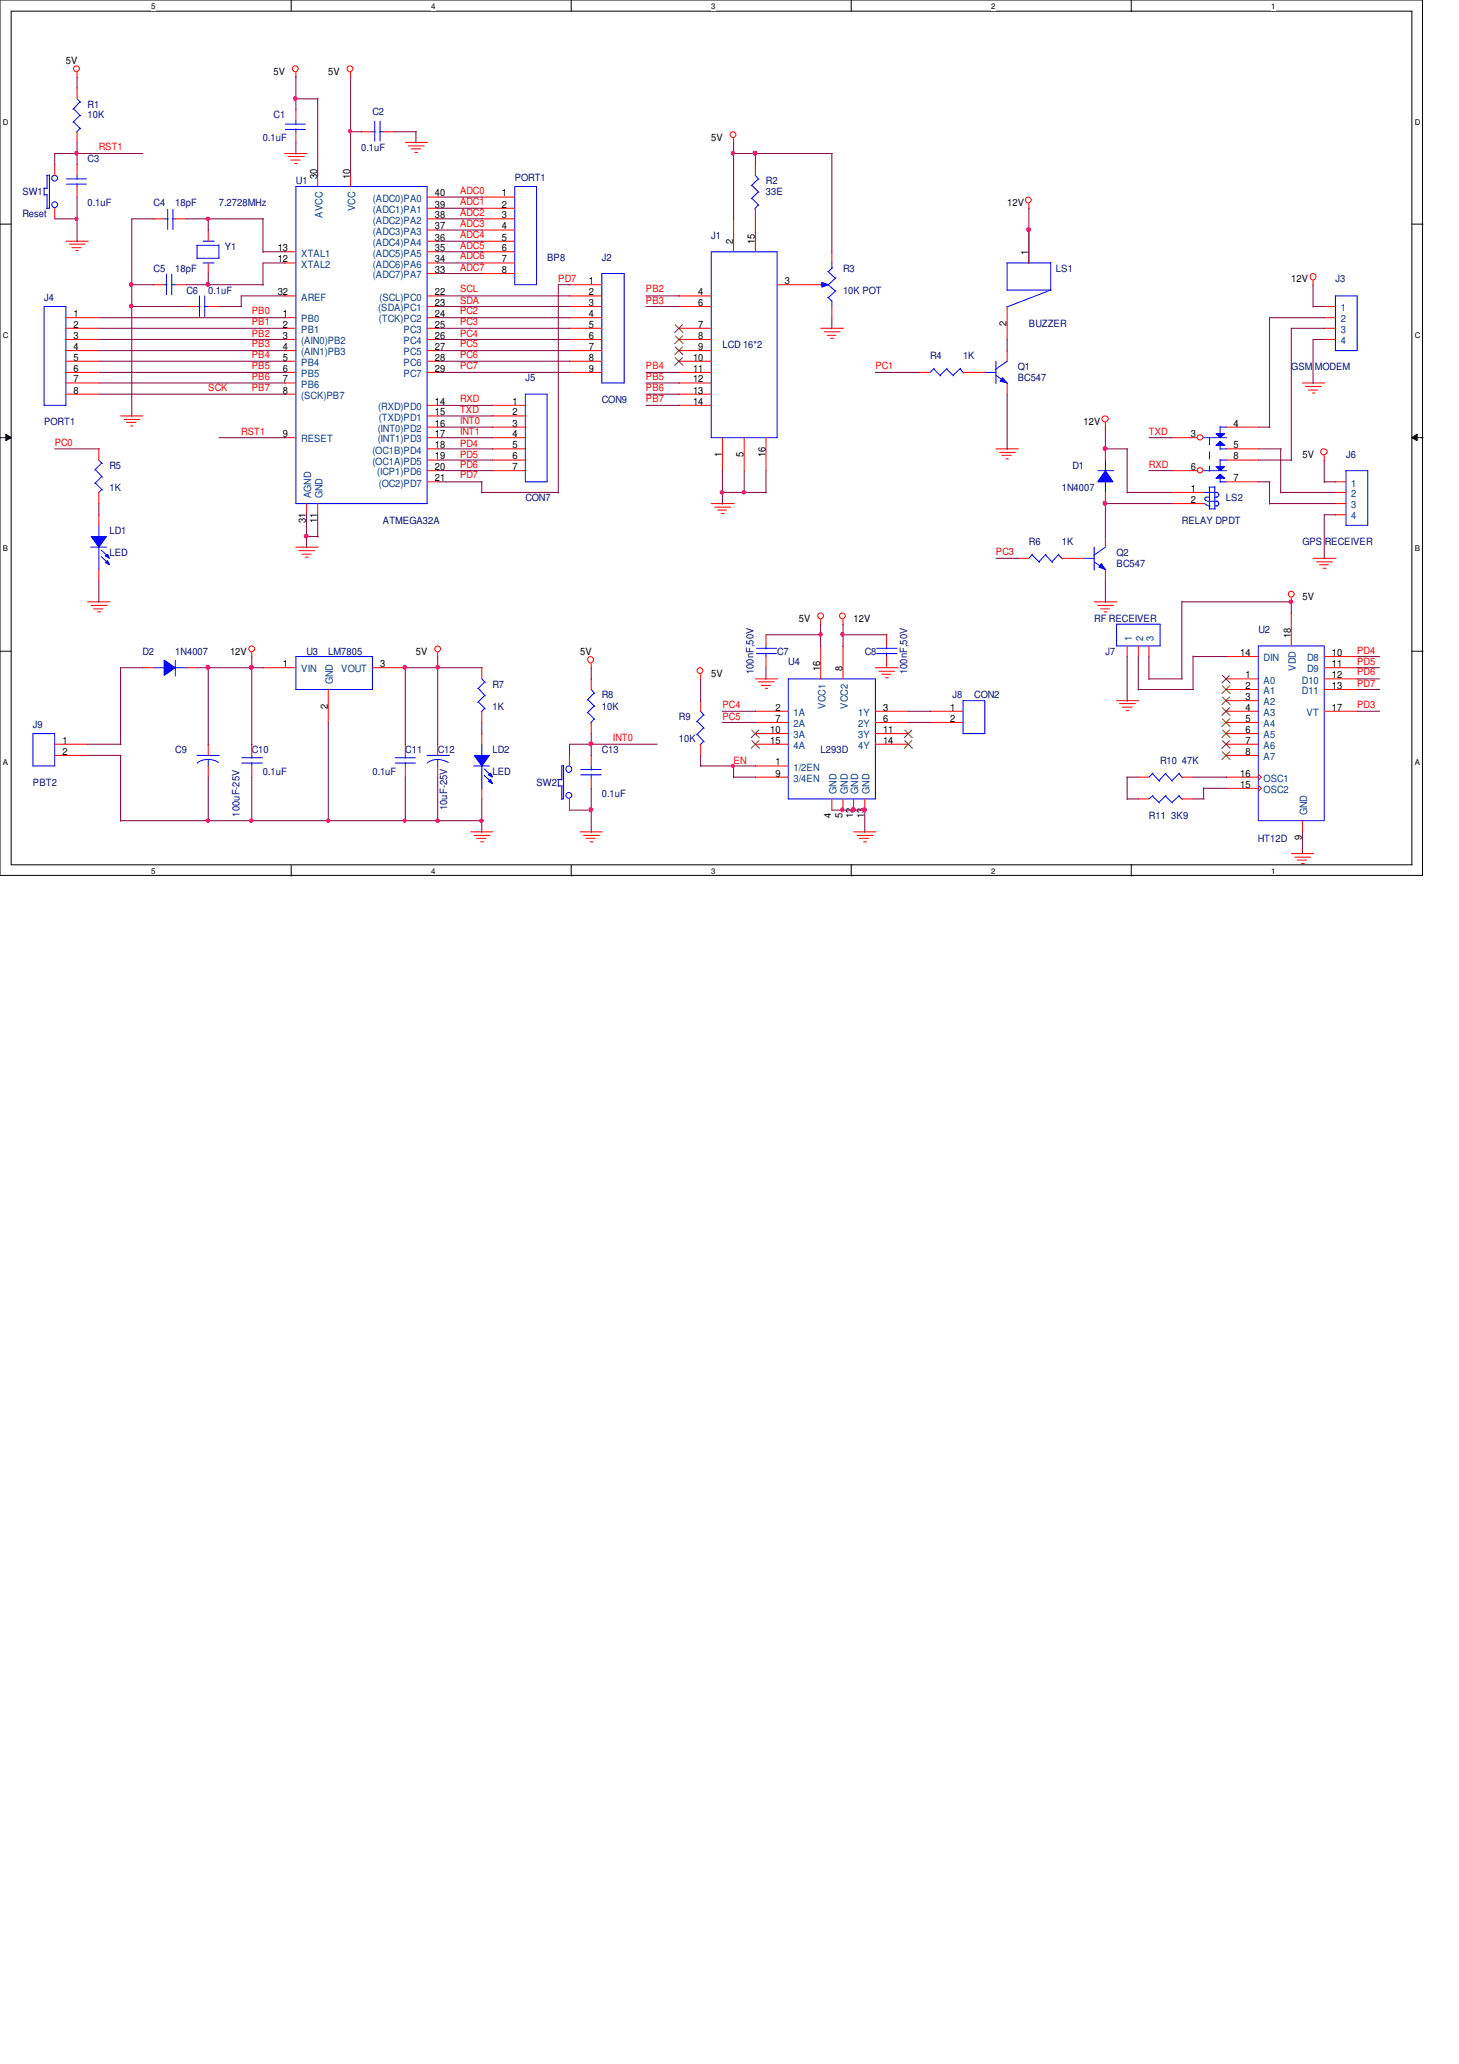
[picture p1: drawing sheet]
<svg xmlns="http://www.w3.org/2000/svg" width="210mm" height="297mm" viewBox="0 0 210 297" stroke-linecap="round" stroke-linejoin="round" font-family="sans-serif">
<path d="M0 0h204.7v126h-204.7zM1.6 1.6h201.6v122.9h-201.6z" fill="none" stroke="#000" stroke-width=".14"/>
<g fill="#fff">
<path d="M21.8 .3h.6v1.2h-.6z"/>
<path d="M21.8 124.7h.6v1.3h-.6z"/>
</g>
<path d="M41.9 0v1.6M41.9 124.5v1.6" fill="none" stroke="#000" stroke-width=".14"/>
<g fill="#fff">
<path d="M62.1 .3h.6v1.2h-.6z"/>
<path d="M62.1 124.7h.6v1.3h-.6z"/>
</g>
<path d="M82.2 0v1.6M82.2 124.5v1.6" fill="none" stroke="#000" stroke-width=".14"/>
<g fill="#fff">
<path d="M102.4 .3h.6v1.2h-.6z"/>
<path d="M102.4 124.7h.6v1.3h-.6z"/>
</g>
<path d="M122.5 0v1.6M122.5 124.5v1.6" fill="none" stroke="#000" stroke-width=".14"/>
<g fill="#fff">
<path d="M142.7 .3h.6v1.2h-.6z"/>
<path d="M142.7 124.7h.6v1.3h-.6z"/>
</g>
<path d="M162.8 0v1.6M162.8 124.5v1.6" fill="none" stroke="#000" stroke-width=".14"/>
<g fill="#fff">
<path d="M183 .3h.6v1.2h-.6z"/>
<path d="M183 124.7h.6v1.3h-.6z"/>
<path d="M.4 16.9h.8v1.3h-.8z"/>
<path d="M203.6 16.9h.8v1.3h-.8z"/>
<path d="M.4 47.6h.8v1.3h-.8z"/>
<path d="M203.6 47.6h.8v1.3h-.8z"/>
</g>
<path d="M0 32.3h1.6M203.2 32.3h1.6" fill="none" stroke="#000" stroke-width=".14"/>
<g fill="#fff">
<path d="M.4 78.3h.7v1.3h-.7z"/>
<path d="M203.6 78.3h.7v1.3h-.7z"/>
</g>
<path d="M0 63h1.6M.8 62.5l.8 .5-.8 .4zM203.2 63l.8-.5v.9zM203.2 63h1.6" fill="none" stroke="#000" stroke-width=".14"/>
<path d="M.8 62.5l.8 .5-.8 .4zM203.2 63l.8-.5v.9z" fill="#000"/>
<g fill="#fff">
<path d="M.4 109.1h.6v1.2h-.6z"/>
<path d="M203.6 109.1h.6v1.2h-.6z"/>
</g>
<path d="M0 93.7h1.6M203.2 93.7h1.6" fill="none" stroke="#000" stroke-width=".14"/>
<g fill="none" stroke="#f00" stroke-width=".14">
<path d="M11.1 10.4v.8M42.6 10.4v.8M50.5 10.4v.8M105.6 19.9v.7M9.5 34.7h3.2M10 35.1h2.3M10.3 35.6h1.4M10.9 36.1h.4M41 22.1h3.2M41 36.2h1.6M41 37.8h1.6M41.5 22.5h2.3"/>
<path d="M41.8 23h1.4M42.4 23.5h.4M45.7 25.2v1.6M50.5 25.2v1.6M58.3 20.5h3.3M58.8 21h2.2M59.2 21.4h1.3M59.7 21.9h.4M61.5 34.7h1.5M61.5 36.2h1.5M61.5 37.8h1.5M61.5 28.4h1.5"/>
<path d="M61.5 30h1.5M61.5 31.5h1.5M61.5 33.1h1.5M61.5 39.4h1.5M148.1 29.3v.8M9.5 47.2h4.7M9.5 55.1h4.7M9.5 45.7h4.7M9.5 48.9h4.7M9.5 50.5h4.7M9.5 52h4.7M9.5 53.6h4.7"/>
<path d="M9.5 56.7h4.7M17.4 59.9h3.2M41 47.2h1.6M41 55.1h1.6M41 42.6h1.6M41 45.7h1.6M41 48.9h1.6M41 50.5h1.6M41 52h1.6M41 53.6h1.6M41 56.7h1.6M61.5 59.9h1.5"/>
<path d="M61.5 47.2h1.5M61.5 42.6h1.5M61.5 58.3h1.5M61.5 44.1h1.5M61.5 45.7h1.5M61.5 48.9h1.5M61.5 50.5h1.5M61.5 52h1.5M61.5 53.6h1.5M118.1 47.2h3.3M118.6 47.8h2.3M119 48.3h1.3"/>
<path d="M119.5 48.7h.5M132.3 53.6h1.6M138.6 53.6h1.6M187.5 55.1h3.2M187.9 55.6h2.3M188.3 56.1h1.4M188.9 56.6h.3M189 40.4v.7M14.2 64.6v1.6M14.2 70.9v1.6M17.9 60.4h2.3M18.2 60.8h1.4"/>
<path d="M18.8 61.3h.3M41 63h1.6M42.6 78.7h3.2M43 79.2h2.3M43.4 79.8h1.4M44.1 72.5v1.6M45.7 72.5v1.6M61.5 64.6h1.5M61.5 63h1.5M61.5 61.5h1.5M61.5 66.2h1.5M61.5 67.7h1.5"/>
<path d="M61.5 69.3h1.5M102.4 72.5h3.3M102.9 73h2.3M103.3 73.4h1.3M103.8 73.9h.4M143.3 64.6h3.3M143.8 65.1h2.3M144.2 65.5h1.3M144.8 66h.3M159.1 60.8v.8M190.6 65.5v.8M12.6 86.6h3.2"/>
<path d="M13.1 87.1h2.3M13.5 87.6h1.3M14.1 88.1h.4M36.2 93.9v.7M43.9 80.2h.5M63 93.9v.7M85.1 95.5v.7M100.8 97v.8M108.7 97.7h3.2M109.1 98.1h2.3M109.6 98.6h1.3M110.2 99.1h.3"/>
<path d="M118.1 89.2v.7M118.1 93v4.7M121.3 89.2v.7M121.3 93v4.7M126 96.1h3.3M126.5 96.6h2.3M126.9 97h1.3M127.4 97.5h.4M157.5 86.6h3.3M158 87.1h2.3M158.4 87.6h1.3M158.9 88.1h.4"/>
<path d="M185.8 86v.7M189 80.3h3.3M189.5 80.9h2.3M189.9 81.3h1.3M190.4 81.8h.4M30 107.1v1.6M30 110.2v1.6M67.7 119.7h3.3M83.5 119.7h3.2M85.1 108.7v1.5M85.1 111.8v1.7M108.7 102.4h4.8"/>
<path d="M108.7 104h4.8M108.7 105.6h4.8M108.7 107.1h4.8M108.7 110.2h4.8M108.7 111.8h4.8M119.7 115v1.6M121.3 115v1.6M122.9 119.7h3.2M122.9 115v1.6M124.5 115v1.6M126 102.4h4.7M126 104h4.7"/>
<path d="M126 105.6h4.7M126 107.1h4.7M160.7 100.8h3.2M161.1 101.3h2.3M161.5 101.8h1.4M162.1 102.3h.4M68.2 120.2h2.3M68.6 120.6h1.3M69.2 121.2h.4M84 120.2h2.3M84.3 120.6h1.4M84.9 121.2h.4"/>
<path d="M123.4 120.2h2.2M123.7 120.6h1.4M124.3 121.2h.4M185.8 122.9h3.3M186.4 123.4h2.2M186.7 123.8h1.3M187.3 124.3h.4"/>
<circle cx="11" cy="9.9" r=".42"/>
<circle cx="42.5" cy="9.9" r=".42"/>
<circle cx="50.4" cy="9.9" r=".42"/>
<circle cx="105.5" cy="19.4" r=".42"/>
<circle cx="148" cy="28.8" r=".42"/>
<circle cx="189" cy="39.8" r=".45"/>
<circle cx="159.1" cy="60.3" r=".45"/>
<circle cx="190.6" cy="65" r=".45"/>
<circle cx="36.2" cy="93.4" r=".42"/>
<circle cx="63" cy="93.4" r=".42"/>
<circle cx="85" cy="94.9" r=".45"/>
<circle cx="100.8" cy="96.5" r=".42"/>
<circle cx="118.1" cy="88.6" r=".42"/>
<circle cx="121.2" cy="88.6" r=".42"/>
<circle cx="185.8" cy="85.5" r=".42"/>
</g>
<g fill="none" stroke="#00f" stroke-width=".14">
<path d="M42.6 26.8h18.9v45.7h-18.9zM6.3 44.1h3.2v14.2h-3.2zM134.4 53.1l1 1M134.5 53l-.6 .6M136.2 53.1l1 1M136.3 53l-1 1M138.2 53.1l.5 .6M138.3 53l-1.1 1M13.7 67.6l1 1.1M13.7 69.5l1 1M14.2 66.2l.5 .5M14.6 66.6l-1 1"/>
<path d="M14.6 68.6l-1 1M14.6 70.4l-.5 .6M113.5 97.7h12.5v17.3h-12.5zM28.4 108.7h3.2M30 109.3v1M31.4 109.7a2.73 2.73 0 0 0-3 .1M68.2 110.2h2.2M69.3 107.1v1.7M69.3 110.2v3.3M83.6 110.7h2.9M83.6 111.5h2.9M85.1 110.2v.6"/>
<path d="M85.1 111.4v.4"/>
</g>
<path d="M108.2 105.1l1.1 1.1M108.2 106.6l1.1 1.1M109.2 105.1l-1.1 1.1M109.2 106.6l-1.1 1.1M130.2 105.1l1.1 1.1M130.2 106.6l1.1 1.1M131.2 105.1l-1.1 1.1M131.2 106.6l-1.1 1.1" fill="none" stroke="#804000" stroke-width=".14"/>
<path d="M68.2 108.7h2.2l-1.1 1.5z" fill-rule="evenodd" fill="#00f"/>
<path d="M68.2 108.7h2.2l-1.1 1.5z" fill="none" stroke="#00f" stroke-width=".14"/>
<path d="M70.3 112.4l.3-.2 .3 .6z" fill-rule="evenodd" fill="#00f"/>
<path d="M70.3 112.4l.3-.2 .3 .6z" fill="none" stroke="#00f" stroke-width=".14"/>
<path d="M70.3 111.5l.3-.2 .3 .5z" fill-rule="evenodd" fill="#00f"/>
<g fill="none" stroke="#00f" stroke-width=".14">
<path d="M6.3 27.1h.5M6.3 27.1v1M6.3 28h.6M6.7 25.2h.4M6.8 25.2v2M6.8 28v2.1M7.1 25.1v4.9h-.4M74.1 26.8h3.1v14.2h-3.1zM108.2 26.7l1 1M108.2 28.5l1 1M108.7 25.2l.5 .6M109.1 25.7l-1 1.1"/>
<path d="M109.1 27.6l-1 1M109.1 29.5l-.5 .6M192.2 42.6h3.1v7.9h-3.1zM22.1 96.1h1.6M25.2 95v2.3M25.2 96.1h1.7M108.9 94.1h2.9M108.9 93.3h2.9M110.2 93v.4M110.2 94v.5M160.7 89.8h6.3v3.2h-6.3zM181.1 93h9.5v25.1h-9.5z"/>
<path d="M34.8 109.8h3M34.8 109.1h3M36.2 108.7v.4M36.2 109.7v.5M56.9 109.8h2.9M56.9 109.1h2.9M58.3 108.7v.4M58.3 109.7v.5M69.7 110.7l1.1 1M69.7 111.6l1.1 1M70.3 111.5l.3-.2 .3 .5zM165.9 114.6l1 1"/>
<path d="M165.9 114.5l-.5 .5M167.7 114.6l1 1M167.8 114.5l-1 1M169.7 114.6l.5 .5M169.8 114.5l-1.1 1"/>
<circle cx="7.9" cy="29.5" r=".42"/>
<circle cx="7.9" cy="25.6" r=".42"/>
</g>
<g fill="none" stroke="#f00" stroke-width=".14">
<path d="M7.9 23.6v1.6M7.9 30v1.5M69.3 28.4h4.8M69.3 30h4.8M69.3 31.5h4.8M69.3 33.1h4.8M69.3 34.7h4.8M69.3 36.2h4.8M69.3 37.8h4.8M69.3 39.4h4.8M108.7 23.6v1.6M108.7 30v1.5"/>
<path d="M190.6 44.1h1.6M190.6 45.7h1.6M190.6 47.2h1.6M190.6 48.9h1.6M110.2 91.4v1.6M110.2 94.5v1.6M162.2 93v1.5M163.8 93v1.5M165.4 93v1.5M176.4 94.5h4.7M176.4 97.7h4.7M176.4 99.2h4.7"/>
<path d="M185.8 88.2v4.8M190.6 94.5h4.7M190.6 97.7h4.7M190.6 99.2h4.7M190.6 96.1h4.7M36.2 107.1v1.6M36.2 110.2v1.6M58.3 107.1v1.6M58.3 110.2v1.6M69.3 105.6v1.5M69.3 113.5v1.5M163.8 115h1.6"/>
<path d="M170.1 115h1.6M176.4 102.4h4.7M176.4 100.8h4.7M176.4 104h4.7M176.4 105.6h4.7M176.4 107.1h4.7M176.4 108.7h4.7M176.4 111.8h4.7M176.4 113.5h4.7M181.1 111.4l.4 .4-.4 .5M181.1 113l.4 .5-.4 .4M187.5 118.1v1.6"/>
<path d="M190.6 102.4h4.7"/>
</g>
<g fill="none" stroke="#804000" stroke-width=".14">
<path d="M175.9 97.2l1.1 1.1M175.9 98.7l1.1 1.1M177 97.2l-1.1 1.1M177 98.7l-1.1 1.1M175.9 100.3l1.1 1.1M175.9 101.9l1.1 1.1M175.9 103.5l1.1 1.1M175.9 105.1l1.1 1.1M175.9 106.6l1.1 1.1M175.9 108.2l1.1 1.1M177 100.3l-1.1 1.1M177 101.9l-1.1 1.1"/>
<path d="M177 103.5l-1.1 1.1M177 105.1l-1.1 1.1M177 106.6l-1.1 1.1M177 108.2l-1.1 1.1"/>
</g>
<path d="M23.6 95l1.6 1.1-1.6 1.1z" fill-rule="evenodd" fill="#00f"/>
<g fill="none" stroke="#00f" stroke-width=".14">
<path d="M41.1 17.9h2.8M41.1 18.6h2.8M42.6 17.4v.5M42.6 18.5v.5M53.6 19h.4M53.9 17.4v2.9M54.6 19h.5M54.7 17.4v2.9M28.3 35.3h3.2M28.4 37.2h3.2M28.4 35.3v2M29.2 37.8h1.6"/>
<path d="M29.2 34.7h1.6M31.5 35.2v2M86.6 39.4h3.2v15.7h-3.2zM102.4 36.2h9.4v26.8h-9.4zM144.9 37.8h6.3M144.9 37.8v4M151.2 37.8v3.9l-6.3 2.5M28.4 44.1h.4M28.7 42.6v3M29.4 44.1h.6M29.5 42.6v3M144.9 41.7h6.4"/>
<path d="M148.5 79.8l1.1 1.1M148.6 79.8l-.5 .5M150.5 79.8l1 1.1M150.5 79.8l-1 1.1M152.3 79.8l.6 .6M152.4 79.8l-1 1.1M158 67.7h2.3M159.1 66.1v1.6M159.1 69.3v1.6M23.6 95l1.6 1.1-1.6 1.1zM42.6 94.5h11v4.7h-11zM68.8 99.1l1 1.1"/>
<path d="M69.3 97.7l.5 .5M69.8 98.1l-1.1 1M126.2 94.1h2.9M126.2 93.3h2.9M127.6 93v.4M127.6 94v.5M4.7 105.6h3.2v4.6h-3.2zM61.5 108.7h3.2M63 109.3v1M64.5 109.7a2.73 2.73 0 0 0-3 .1M68.8 101l1 1M69.8 100.1l-1.1 1"/>
<path d="M69.8 101.9l-.5 .5M80.3 112.2h.6M80.3 112.2v1M80.3 113.1h.6M80.8 110.2h.3M80.9 110.2v2.1M80.9 113.1v2M81.1 110.2v4.8h-.3M165.9 111.3l1 1.1M165.9 111.3l-.5 .5M167.7 111.3l1 1.1M167.8 111.3l-1 1.1"/>
<path d="M169.7 111.3l.5 .6M169.8 111.3l-1.1 1.1"/>
<circle cx="81.8" cy="110.7" r=".45"/>
<circle cx="81.9" cy="114.5" r=".42"/>
</g>
<g fill="none" stroke="#f00" stroke-width=".14">
<path d="M42.6 15.7v1.7M42.6 19v1.5M52 19h1.6M55.1 19h1.6M30 33.1v1.6M30 37.8v1.6M105.6 31.5v4.7M108.7 31.5v4.7M148.1 33.1v4.7M26.8 44.1h1.6M30 44.1h1.5M82 44.1h4.6"/>
<path d="M82 41h4.6M82 42.6h4.6M82 45.7h4.6M82 47.2h4.6M82 48.9h4.6M82 50.5h4.6M82 52h4.6M82 53.6h4.6M97.7 44.1h4.7M97.7 42.6h4.7M97.7 47.2h4.7M97.7 48.9h4.7"/>
<path d="M97.7 50.5h4.7M97.7 52h4.7M97.7 53.6h4.7M97.7 55.1h4.7M97.7 56.7h4.7M97.7 58.3h4.7M111.8 41h4.8M144.9 44.1v4.8M104 63v4.7M107.1 63v4.7M110.2 63v4.7M20.5 96.1h1.6"/>
<path d="M26.8 96.1h1.6M37.8 96.1h4.8M47.2 99.2v4.8M53.6 96.1h4.7M69.3 96.1v1.6M127.6 91.4v1.6M127.6 94.5v1.6M146.5 80.3h1.6M152.8 80.3h1.5M7.9 107.1h4.7M7.9 108.7h4.7M63 107.1v1.6"/>
<path d="M63 110.2v1.6M69.3 102.4v1.6M82 108.7v1.5M82 115v1.6M163.8 111.8h1.6M170.1 111.8h1.6"/>
</g>
<path d="M97.2 46.7l1.1 1.1M97.2 48.3l1.1 1.1M97.2 50l1.1 1.1M97.2 51.5l1.1 1.1M98.2 46.7l-1.1 1.1M98.2 48.3l-1.1 1.1M98.2 50l-1.1 1.1M98.2 51.5l-1.1 1.1" fill="none" stroke="#804000" stroke-width=".14"/>
<path d="M159.1 67.7l1.1 1.6h-2.2z" fill-rule="evenodd" fill="#00f"/>
<g fill="none" stroke="#00f" stroke-width=".14">
<path d="M10.6 15.7l1 1M10.6 17.5l1 1M11.1 14.2l.5 .5M11.5 14.6l-1 1.1M11.5 16.6l-1 1M11.5 18.5l-.5 .5M23.6 31.5h.6M24.1 30.1v2.9M24.8 31.5h.4M24.9 30.1v2.9M141.6 53.6h1.7M143.3 54l1.7 1.2"/>
<path d="M143.3 52v3.2M144.9 52l-1.6 1.2M159.1 67.7l1.1 1.6h-2.2zM193.7 67.7h3.1v7.9h-3.1zM85.1 99.2l.5 .6M85.5 99.7l-1 1.1M84.6 100.7l1 1M84.6 102.5l1 1M85.5 101.6l-1 1M85.5 103.5l-.5 .6M138.6 100.8h3.1v4.8h-3.1z"/>
</g>
<g fill="none" stroke="#f00" stroke-width=".14">
<path d="M11.1 12.6v1.6M11.1 19v1.5M22.1 31.5h1.5M25.2 31.5h1.6M159.1 64.6v1.6M159.1 70.9v1.6M192.2 69.3h1.5M192.2 70.9h1.5M192.2 72.5h1.5M192.2 74.1h1.5M85.1 97.7v1.5M85.1 104v1.6"/>
<path d="M133.9 102.4h4.7M133.9 104h4.7"/>
</g>
<path d="M144.3 54.4l.6 .7-1-.2z" fill="#00f"/>
<path d="M144.3 54.4l.6 .7-1-.2zM13 78.7h2.3M14.2 75.6v1.7M14.2 78.7v3.3" fill="none" stroke="#00f" stroke-width=".14"/>
<path d="M140.2 53.6h1.5M144.9 50.5v1.5M144.9 55.1v1.6" fill="none" stroke="#f00" stroke-width=".14"/>
<path d="M13.1 77.2h2.2l-1.1 1.5z" fill-rule="evenodd" fill="#00f"/>
<path d="M13.1 77.2h2.2l-1.1 1.5z" fill="none" stroke="#00f" stroke-width=".14"/>
<path d="M15.2 80.9l.3-.2 .2 .6z" fill-rule="evenodd" fill="#00f"/>
<path d="M15.2 80.9l.3-.2 .2 .6z" fill="none" stroke="#00f" stroke-width=".14"/>
<path d="M15.2 80l.3-.2 .2 .5z" fill-rule="evenodd" fill="#00f"/>
<path d="M75.6 56.7h3.1v12.6h-3.1zM14.6 79.2l1.1 1M14.6 80.1l1.1 1M15.2 80l.3-.2 .2 .5zM100.3 103.8l1 1M100.3 105.7l1 1.1M100.8 102.4l.5 .6M101.3 102.9l-1.1 1M101.3 104.7l-1.1 1M101.3 106.7l-.5 .5" fill="none" stroke="#00f" stroke-width=".14"/>
<path d="M70.9 58.3h4.7M70.9 59.9h4.7M14.2 74.1v1.5M70.9 61.5h4.7M70.9 63h4.7M70.9 64.6h4.7M70.9 66.2h4.7M70.9 67.7h4.7M14.2 82v1.5M100.8 100.8v1.6M100.8 107.1v1.6" fill="none" stroke="#f00" stroke-width=".14"/>
<path d="M118.3 40.6l.9 .4-.9 .3z" fill="#00f"/>
<g fill="none" stroke="#00f" stroke-width=".14">
<path d="M119.1 39l1.1 1M119.7 37.8v.8M119.8 38.5l-.6 .6M120.3 40l-1.1 1M118 41h.4M118.3 40.6l.9 .4-.9 .3zM119.1 42.8l.6 .5M119.1 40.9l1.1 1M119.7 43.3v.8M120.3 41.8l-1.1 1M157.5 78.7v3.3M159.1 78.7l-1.7 1.2"/>
<path d="M155.9 80.3h1.6M157.5 80.9l1.7 1.1"/>
</g>
<path d="M119.7 36.2v1.6M116.6 41h1.5M119.7 44.1v1.6" fill="none" stroke="#f00" stroke-width=".14"/>
<path d="M158.5 81.1l.6 .9-.9-.4z" fill="#00f"/>
<path d="M9.6 25.7h2.8M9.6 26.5h2.8M11.1 25.2v.6M11.1 26.4v.4M158.5 81.1l.6 .9-.9-.4z" fill="none" stroke="#00f" stroke-width=".14"/>
<path d="M11.1 23.6v1.6M11.1 26.8v1.6M159.1 77.2v1.5M154.3 80.3h1.7M159.1 82v1.5" fill="none" stroke="#f00" stroke-width=".14"/>
<path d="M175.6 63.5l.7 .6h-1.3z" fill="#00f"/>
<path d="M175.6 63.5l.7 .6h-1.3z" fill="none" stroke="#00f" stroke-width=".14"/>
<path d="M175 62.4h1.3l-.7 .6z" fill="#00f"/>
<g fill="none" stroke="#00f" stroke-width=".14">
<path d="M173.1 72.5l.4 .1M173.2 63h3.3M173.2 70.9h2.1M173.6 72.6l.2 .1M173.7 72.1h1.6M173.9 72.8h.3M174 70.1h.8M174.1 71.5h-.4a.25 .25 0 0 0-.3 .3 .25 .25 0 0 0 .3 .3M174.1 70.1v3.2M174.1 73.2h.8M174.8 71.5h.4M174.8 72.8h.4"/>
<path d="M174.8 70v3.2M175 62.4h1.3l-.7 .6zM175.1 70.9a.34 .34 0 0 1 .3 .3 .34 .34 0 0 1-.3 .3M175.1 72.1a.34 .34 0 0 1 .3 .4 .34 .34 0 0 1-.3 .3M175.6 61.4v1M175.6 64.1v.6M175.6 61.5h.9M175.6 64.6h.9"/>
</g>
<path d="M175 67.1h1.3l-.7 .6z" fill="#00f"/>
<path d="M175 67.1h1.3l-.7 .6z" fill="none" stroke="#00f" stroke-width=".14"/>
<path d="M175.6 68.2l.7 .6h-1.3z" fill="#00f"/>
<path d="M24 39.5v2.9M24.7 39.5v2.9M23.6 41h.4M24.6 41h.6M173.2 67.7h3.3M175.6 68.2l.7 .6h-1.3zM175.6 69.3h.9M175.6 66.1v1M175.6 68.8v.6M175.6 66.2h.9" fill="none" stroke="#00f" stroke-width=".14"/>
<path d="M174.1 63v4.8" fill="none" stroke="#00f" stroke-width=".14" stroke-dasharray="1 1 1 1 1 1 1 1"/>
<g fill="none" stroke="#f00" stroke-width=".14">
<path d="M22.1 41h1.5M25.2 41h1.6M168.6 63h3.7M168.6 67.7h3.7M168.6 70.9h4.6M168.6 72.5h4.6M176.4 61.5h4.7M176.4 64.6h4.7M176.4 66.2h4.7M176.4 69.3h4.7"/>
<circle cx="172.7" cy="62.9" r=".4"/>
<circle cx="172.7" cy="67.7" r=".4"/>
</g>
<g fill="none" stroke="#800040" stroke-width=".14">
<path d="M11.1 11.1v1.6M42.6 11v4.8M42.6 14.2h3.2M45.7 14.2v11.1M50.5 19h1.6M50.5 11.1v14.2M56.7 19h3.2M59.9 19v1.6M7.9 31.5h3.3M11.1 20.5v3.2M11.1 28.4v6.4M20.6 22.1h-12.7v1.6"/>
<path d="M22.2 31.5h-3.2v28.4M26.8 31.5h11.1M30 31.5v1.7M30 39.4v1.7M37.8 36.2h3.3M37.8 31.5v4.8M41.1 37.8h-3.3v3.3M42.6 20.5v1.7M63 31.5h6.4M63 36.2h6.4M63 28.4h6.4M63 34.7h6.4"/>
<path d="M63 33.1h6.4M63 30h6.4M63 39.4h6.4M63 37.8h6.4M105.6 22.1h14.2M105.6 20.5v11.1M108.7 22.1v1.6M119.7 22.1v14.2M148.1 30v7.9M14.2 53.6h26.9M14.2 47.2h26.9M14.2 48.9h26.9"/>
<path d="M14.2 55.1h26.9M14.2 45.7h26.9M14.2 50.5h26.9M14.2 56.7h26.9M14.2 52h26.9M19 41h3.2M19 44.1h7.9M26.8 41h11.1M31.5 44.1h3.3M41.1 42.6h-6.4v1.6M63 53.6h19M63 47.2h19"/>
<path d="M63 48.9h19M63 45.7h19M63 50.5h19M63 42.6h19M63 59.9h8M63 52h19M63 44.1h19M63 58.3h8M82 41h-1.7v30M93 53.6h4.8M93 55.1h4.8M93 42.6h4.8"/>
<path d="M93 56.7h4.8M93 44.1h4.8M93 58.3h4.8M119.7 45.7v1.6M126 53.6h6.4M144.9 48.9v1.6M144.9 56.7v8M189 44.1h1.7M189 41v3.2M190.7 47.2h-4.9v19.1M190.7 48.9h-1.7v6.3M190.7 45.7h-8v15.9"/>
<path d="M7.9 64.6h6.4M14.2 72.5v1.7M31.5 63h9.6M44.1 74.1v4.7M44.1 77.2h1.7M45.7 74.1v3.2M63 66.2h8M63 67.7h8M63 61.5h8M63 63h8M63 69.3h6.4M63 64.6h8"/>
<path d="M69.3 69.3v1.7M69.3 70.9h11.1M104 70.9h6.3M104 67.7v4.9M107.1 67.7v3.3M110.2 67.7v3.3M159.1 64.6h3.2M159.1 61.5v3.2M162.2 70.9h6.5M162.2 64.6v6.4M165.4 67.7h3.3M165.4 63h3.3"/>
<path d="M168.7 72.5h-9.6v4.8M181.1 66.2h4.8M181.1 61.5h1.7M181.1 69.3h1.7M181.1 64.6h3.3M182.7 72.5h9.6M182.7 69.3v3.3M184.3 70.9h8M184.3 64.6v6.4M190.6 69.3h1.7M190.6 66.2v3.2M192.3 74.1h-1.7v6.3"/>
<path d="M14.2 83.5v3.2M20.6 96.1h-3.2v11.1M28.4 96.1h9.5M30 96.1v11.1M36.2 94.5v12.7M63 94.5v12.7M69.4 96.1h-11.1v11.1M85.1 96.1v1.7M100.8 97.7v3.2M110.2 96.1v1.7M110.2 91.4h8M118.1 89.8v3.2"/>
<path d="M121.3 91.4h6.4M121.3 89.8v3.2M143.3 80.3h3.3M159.1 83.5v3.2M162.2 94.5v6.4M163.8 99.2h8M163.8 94.5v4.8M165.4 97.7h4.8M165.4 94.5v3.3M170.1 86.5v11.2M170.1 86.6h15.8M171.7 94.5h4.8"/>
<path d="M171.7 94.4v4.8M185.8 86.6v1.7M195.3 96.1h3.2M195.3 94.5h3.2M195.3 97.7h3.2M195.3 99.2h3.2M12.6 108.7h4.8M12.6 107.1h4.8M17.4 118.1h52M17.4 108.7v9.5M30 111.8v6.4M36.2 111.8v6.4"/>
<path d="M47.2 104v14.2M58.3 111.8v6.4M63 111.8v6.4M69.3 104v1.7M69.3 115v4.8M82 116.6h3.2M85.1 105.6v3.2M85.1 113.5v6.3M94.6 107.1h-12.6v1.7M100.8 108.7v1.6M100.8 110.2h8M104 102.4h4.8"/>
<path d="M104 104h4.8M105.6 110.2v1.7M105.6 111.8h3.2M119.7 116.6h4.8M124.5 116.6v3.2M130.7 102.4h3.2M130.7 104h3.2M162.1 111.8h1.7M162.2 111.8v3.3M162.2 115h1.7M171.7 111.8h4.8M171.7 115h1.6"/>
<path d="M173.2 113.5h3.3M173.2 113.4v1.6M187.5 119.6v3.3M195.3 102.4h3.2"/>
</g>
<circle cx="44.1" cy="77.2" r=".31" fill="#f0f"/>
<circle cx="44.1" cy="77.2" r=".31" fill="none" stroke="#f0f" stroke-width=".14"/>
<path d="M10.8 31.4l.2-.2 .3 .3-.3 .2h-.2z" fill-rule="evenodd" fill="#f0f"/>
<path d="M10.8 31.4l.2-.2 .3 .3-.3 .2h-.2z" fill="none" stroke="#f0f" stroke-width=".14"/>
<circle cx="29.9" cy="31.5" r=".28" fill="#f0f"/>
<circle cx="29.9" cy="31.5" r=".28" fill="none" stroke="#f0f" stroke-width=".14"/>
<circle cx="42.5" cy="14.2" r=".28" fill="#f0f"/>
<circle cx="42.5" cy="14.2" r=".28" fill="none" stroke="#f0f" stroke-width=".14"/>
<circle cx="29.9" cy="40.9" r=".31" fill="#f0f"/>
<circle cx="29.9" cy="40.9" r=".31" fill="none" stroke="#f0f" stroke-width=".14"/>
<circle cx="11" cy="22" r=".28" fill="#f0f"/>
<circle cx="11" cy="22" r=".28" fill="none" stroke="#f0f" stroke-width=".14"/>
<circle cx="29.9" cy="96" r=".31" fill="#f0f"/>
<circle cx="29.9" cy="96" r=".31" fill="none" stroke="#f0f" stroke-width=".14"/>
<circle cx="36.2" cy="96" r=".31" fill="#f0f"/>
<circle cx="36.2" cy="96" r=".31" fill="none" stroke="#f0f" stroke-width=".14"/>
<circle cx="105.5" cy="22" r=".28" fill="#f0f"/>
<circle cx="105.5" cy="22" r=".28" fill="none" stroke="#f0f" stroke-width=".14"/>
<circle cx="148" cy="33.1" r=".31" fill="#f0f"/>
<circle cx="148" cy="33.1" r=".31" fill="none" stroke="#f0f" stroke-width=".14"/>
<circle cx="103.9" cy="70.9" r=".28" fill="#f0f"/>
<circle cx="103.9" cy="70.9" r=".28" fill="none" stroke="#f0f" stroke-width=".14"/>
<circle cx="107.1" cy="70.9" r=".28" fill="#f0f"/>
<circle cx="107.1" cy="70.9" r=".28" fill="none" stroke="#f0f" stroke-width=".14"/>
<circle cx="18.9" cy="40.9" r=".28" fill="#f0f"/>
<circle cx="18.9" cy="40.9" r=".28" fill="none" stroke="#f0f" stroke-width=".14"/>
<circle cx="18.9" cy="44.1" r=".28" fill="#f0f"/>
<circle cx="18.9" cy="44.1" r=".28" fill="none" stroke="#f0f" stroke-width=".14"/>
<path d="M62.8 118l.2-.1 .2 .2-.2 .3-.2-.1z" fill-rule="evenodd" fill="#f0f"/>
<path d="M62.8 118l.2-.1 .2 .2-.2 .3-.2-.1z" fill="none" stroke="#f0f" stroke-width=".14"/>
<circle cx="29.9" cy="118.1" r=".28" fill="#f0f"/>
<circle cx="29.9" cy="118.1" r=".28" fill="none" stroke="#f0f" stroke-width=".14"/>
<circle cx="36.2" cy="118.1" r=".28" fill="#f0f"/>
<circle cx="36.2" cy="118.1" r=".28" fill="none" stroke="#f0f" stroke-width=".14"/>
<path d="M47 118l.2-.1 .3 .2-.3 .3-.1-.1z" fill-rule="evenodd" fill="#f0f"/>
<path d="M47 118l.2-.1 .3 .2-.3 .3-.1-.1z" fill="none" stroke="#f0f" stroke-width=".14"/>
<circle cx="69.3" cy="118.1" r=".28" fill="#f0f"/>
<circle cx="69.3" cy="118.1" r=".28" fill="none" stroke="#f0f" stroke-width=".14"/>
<circle cx="58.2" cy="96" r=".28" fill="#f0f"/>
<circle cx="58.2" cy="96" r=".28" fill="none" stroke="#f0f" stroke-width=".14"/>
<path d="M50.2 18.7l.2-.1 .2 .3-.2 .2-.2-.1z" fill-rule="evenodd" fill="#f0f"/>
<path d="M50.2 18.7l.2-.1 .2 .3-.2 .2-.2-.1z" fill="none" stroke="#f0f" stroke-width=".14"/>
<path d="M58 118l.3-.1 .2 .2-.2 .3-.2-.1z" fill-rule="evenodd" fill="#f0f"/>
<path d="M58 118l.3-.1 .2 .2-.2 .3-.2-.1z" fill="none" stroke="#f0f" stroke-width=".14"/>
<path d="M62.8 118l.2-.1 .2 .2-.2 .3-.2-.1z" fill-rule="evenodd" fill="#f0f"/>
<path d="M62.8 118l.2-.1 .2 .2-.2 .3-.2-.1z" fill="none" stroke="#f0f" stroke-width=".14"/>
<circle cx="63" cy="96" r=".28" fill="#f0f"/>
<circle cx="63" cy="96" r=".28" fill="none" stroke="#f0f" stroke-width=".14"/>
<circle cx="108.7" cy="22" r=".31" fill="#f0f"/>
<circle cx="108.7" cy="22" r=".31" fill="none" stroke="#f0f" stroke-width=".14"/>
<circle cx="85" cy="107" r=".31" fill="#f0f"/>
<circle cx="85" cy="107" r=".31" fill="none" stroke="#f0f" stroke-width=".14"/>
<circle cx="85" cy="116.5" r=".31" fill="#f0f"/>
<circle cx="85" cy="116.5" r=".31" fill="none" stroke="#f0f" stroke-width=".14"/>
<circle cx="159" cy="64.5" r=".31" fill="#f0f"/>
<circle cx="159" cy="64.5" r=".31" fill="none" stroke="#f0f" stroke-width=".14"/>
<circle cx="159" cy="72.4" r=".31" fill="#f0f"/>
<circle cx="159" cy="72.4" r=".31" fill="none" stroke="#f0f" stroke-width=".14"/>
<path d="M105.3 110.1l.2-.1 .2 .2-.2 .3-.2-.1z" fill-rule="evenodd" fill="#f0f"/>
<path d="M105.3 110.1l.2-.1 .2 .2-.2 .3-.2-.1z" fill="none" stroke="#f0f" stroke-width=".14"/>
<circle cx="122.8" cy="116.5" r=".31" fill="#f0f"/>
<circle cx="122.8" cy="116.5" r=".31" fill="none" stroke="#f0f" stroke-width=".14"/>
<circle cx="124.4" cy="116.5" r=".31" fill="#f0f"/>
<circle cx="124.4" cy="116.5" r=".31" fill="none" stroke="#f0f" stroke-width=".14"/>
<circle cx="121.2" cy="91.3" r=".28" fill="#f0f"/>
<circle cx="121.2" cy="91.3" r=".28" fill="none" stroke="#f0f" stroke-width=".14"/>
<circle cx="121.2" cy="116.5" r=".28" fill="#f0f"/>
<circle cx="121.2" cy="116.5" r=".28" fill="none" stroke="#f0f" stroke-width=".14"/>
<circle cx="122.8" cy="116.5" r=".31" fill="#f0f"/>
<circle cx="122.8" cy="116.5" r=".31" fill="none" stroke="#f0f" stroke-width=".14"/>
<circle cx="118.1" cy="91.3" r=".28" fill="#f0f"/>
<circle cx="118.1" cy="91.3" r=".28" fill="none" stroke="#f0f" stroke-width=".14"/>
<circle cx="185.8" cy="86.6" r=".28" fill="#f0f"/>
<circle cx="185.8" cy="86.6" r=".28" fill="none" stroke="#f0f" stroke-width=".14"/>
<g font-size="1.4">
<text x="9.5" y="9.1">5V</text>
<text x="39.4" y="10.8">5V</text>
<text x="47.2" y="10.8">5V</text>
<text x="102.4" y="20.2">5V</text>
<text x="45.6" y="25.7" transform="rotate(-90 45.6 25.7)">30</text>
<text x="50.4" y="25.7" transform="rotate(-90 50.4 25.7)">10</text>
<text x="62.6" y="28.3">40</text>
<text x="62.6" y="29.9">39</text>
<text x="72.2" y="28.3">1</text>
<text x="72.2" y="29.9">2</text>
<text x="144.9" y="29.6">12V</text>
<text x="62.6" y="31.4">38</text>
<text x="62.6" y="33">37</text>
<text x="62.6" y="34.6">36</text>
<text x="72.2" y="31.4">3</text>
<text x="72.2" y="33">4</text>
<text x="72.2" y="34.6">5</text>
<text x="105.5" y="35.1" transform="rotate(-90 105.5 35.1)">2</text>
<text x="108.6" y="35.1" transform="rotate(-90 108.6 35.1)">15</text>
<text x="40" y="36.2">13</text>
<text x="40" y="37.8">12</text>
<text x="62.6" y="36.2">35</text>
<text x="62.6" y="37.8">34</text>
<text x="62.6" y="39.3">33</text>
<text x="72.2" y="36.2">6</text>
<text x="72.2" y="37.8">7</text>
<text x="72.2" y="39.3">8</text>
<text x="84.8" y="40.9">1</text>
<text x="112.9" y="40.9">3</text>
<text x="148" y="36.7" transform="rotate(-90 148 36.7)">1</text>
<text x="185.8" y="40.6">12V</text>
<text x="10.6" y="45.6">1</text>
<text x="10.6" y="47.2">2</text>
<text x="40" y="42.5">32</text>
<text x="40.7" y="45.6">1</text>
<text x="40.7" y="47.2">2</text>
<text x="62.6" y="42.5">22</text>
<text x="62.6" y="44">23</text>
<text x="62.6" y="45.6">24</text>
<text x="62.6" y="47.2">25</text>
<text x="84.8" y="42.5">2</text>
<text x="84.8" y="44">3</text>
<text x="84.8" y="45.6">4</text>
<text x="84.8" y="47.2">5</text>
<text x="100.5" y="42.5">4</text>
<text x="100.5" y="44">6</text>
<text x="100.5" y="47.2">7</text>
<text x="144.9" y="46.9" transform="rotate(-90 144.9 46.9)">2</text>
<text x="10.6" y="48.8">3</text>
<text x="10.6" y="50.4">4</text>
<text x="10.6" y="51.9">5</text>
<text x="10.6" y="53.5">6</text>
<text x="40.7" y="48.8">3</text>
<text x="40.7" y="50.4">4</text>
<text x="40.7" y="51.9">5</text>
<text x="40.7" y="53.5">6</text>
<text x="62.6" y="48.8">26</text>
<text x="62.6" y="50.4">27</text>
<text x="62.6" y="51.9">28</text>
<text x="62.6" y="53.5">29</text>
<text x="84.8" y="48.8">6</text>
<text x="84.8" y="50.4">7</text>
<text x="84.8" y="51.9">8</text>
<text x="84.8" y="53.5">9</text>
<text x="99.7" y="51.9">10</text>
<text x="99.7" y="53.5">11</text>
<text x="100.5" y="48.8">8</text>
<text x="100.5" y="50.4">9</text>
<text x="10.6" y="55">7</text>
<text x="10.6" y="56.6">8</text>
<text x="40.7" y="55">7</text>
<text x="40.7" y="56.6">8</text>
<text x="62.6" y="58.3">14</text>
<text x="62.6" y="59.8">15</text>
<text x="73.7" y="58.3">1</text>
<text x="73.7" y="59.8">2</text>
<text x="99.7" y="55">12</text>
<text x="99.7" y="56.6">13</text>
<text x="99.7" y="58.3">14</text>
<text x="40.7" y="62.9">9</text>
<text x="62.6" y="61.4">16</text>
<text x="62.6" y="62.9">17</text>
<text x="62.6" y="64.5">18</text>
<text x="73.7" y="61.4">3</text>
<text x="73.7" y="62.9">4</text>
<text x="73.7" y="64.5">5</text>
<text x="103.9" y="65.8" transform="rotate(-90 103.9 65.8)">1</text>
<text x="107" y="65.8" transform="rotate(-90 107 65.8)">5</text>
<text x="110.2" y="65.8" transform="rotate(-90 110.2 65.8)">16</text>
<text x="156" y="61.1">12V</text>
<text x="171.4" y="62.9">3</text>
<text x="177.5" y="61.4">4</text>
<text x="177.5" y="64.5">5</text>
<text x="187.5" y="65.9">5V</text>
<text x="62.6" y="66.1">19</text>
<text x="62.6" y="67.6">20</text>
<text x="62.6" y="69.3">21</text>
<text x="73.7" y="66.1">6</text>
<text x="73.7" y="67.6">7</text>
<text x="171.4" y="67.6">6</text>
<text x="171.4" y="70.8">1</text>
<text x="177.5" y="66.1">8</text>
<text x="177.5" y="69.3">7</text>
<text x="44" y="75.3" transform="rotate(-90 44 75.3)">31</text>
<text x="45.6" y="75.3" transform="rotate(-90 45.6 75.3)">11</text>
<text x="171.4" y="72.4">2</text>
<text x="115" y="89.5">5V</text>
<text x="122.9" y="89.5">12V</text>
<text x="187.5" y="86.4">5V</text>
<text x="33.1" y="94.2">12V</text>
<text x="59.9" y="94.2">5V</text>
<text x="83.5" y="94.2">5V</text>
<text x="178.5" y="94.4">14</text>
<text x="185.8" y="91.9" transform="rotate(-90 185.8 91.9)">18</text>
<text x="191.7" y="94.4">10</text>
<text x="40.7" y="96">1</text>
<text x="54.7" y="96">3</text>
<text x="102.4" y="97.4">5V</text>
<text x="118" y="96.6" transform="rotate(-90 118 96.6)">16</text>
<text x="121.2" y="96.6" transform="rotate(-90 121.2 96.6)">8</text>
<text x="179.2" y="97.6">1</text>
<text x="179.2" y="99.1">2</text>
<text x="179.2" y="100.8">3</text>
<text x="191.7" y="96">11</text>
<text x="191.7" y="97.6">12</text>
<text x="191.7" y="99.1">13</text>
<text x="9" y="107">1</text>
<text x="47.2" y="102" transform="rotate(-90 47.2 102)">2</text>
<text x="110.8" y="105.5">10</text>
<text x="110.8" y="107">15</text>
<text x="111.6" y="102.3">2</text>
<text x="111.6" y="103.9">7</text>
<text x="127.1" y="102.3">3</text>
<text x="127.1" y="103.9">6</text>
<text x="127.1" y="105.5">11</text>
<text x="127.1" y="107">14</text>
<text x="136.7" y="102.3">1</text>
<text x="136.7" y="103.9">2</text>
<text x="179.2" y="102.3">4</text>
<text x="179.2" y="103.9">5</text>
<text x="179.2" y="105.5">6</text>
<text x="179.2" y="107">7</text>
<text x="191.7" y="102.3">17</text>
<text x="9" y="108.6">2</text>
<text x="111.6" y="110.2">1</text>
<text x="111.6" y="111.8">9</text>
<text x="178.5" y="111.8">16</text>
<text x="178.5" y="113.4">15</text>
<text x="179.2" y="108.6">8</text>
<text x="119.6" y="117.8" transform="rotate(-90 119.6 117.8)">4</text>
<text x="121.2" y="117.8" transform="rotate(-90 121.2 117.8)">5</text>
<text x="122.8" y="117.8" transform="rotate(-90 122.8 117.8)">12</text>
<text x="124.4" y="117.8" transform="rotate(-90 124.4 117.8)">13</text>
<text x="187.4" y="120.9" transform="rotate(-90 187.4 120.9)">9</text>
</g>
<g font-size="1.4" fill="#000080">
<text x="12.6" y="15.5">R1</text>
<text x="12.6" y="17">10K</text>
<text x="39.4" y="17">C1</text>
<text x="53.6" y="16.6">C2</text>
<text x="12.6" y="23.4">C3</text>
<text x="37.8" y="20.2">0.1uF</text>
<text x="52" y="21.8">0.1uF</text>
<text x="3.2" y="28.1">SW1</text>
<text x="12.6" y="29.6">0.1uF</text>
<text x="22.1" y="29.6">C4</text>
<text x="25.2" y="29.6">18pF</text>
<text x="31.5" y="29.6">7.2728MHz</text>
<text x="42.6" y="26.5">U1</text>
<text x="74.1" y="26">PORT1</text>
<text x="110.2" y="26.5">R2</text>
<text x="110.2" y="28.1">33E</text>
<text x="3.2" y="31.2">Reset</text>
<text x="32.3" y="36">Y1</text>
<text x="102.4" y="34.4">J1</text>
<text x="22.1" y="39.1">C5</text>
<text x="25.2" y="39.1">18pF</text>
<text x="78.7" y="37.5">BP8</text>
<text x="86.6" y="37.5">J2</text>
<text x="121.3" y="39.1">R3</text>
<text x="152" y="39.1">LS1</text>
<text x="192.2" y="40.6">J3</text>
<text x="6.4" y="43.3">J4</text>
<text x="26.8" y="42.2">C6</text>
<text x="30" y="42.2">0.1uF</text>
<text x="121.3" y="42.2">10K POT</text>
<text x="148.1" y="47">BUZZER</text>
<text x="104" y="50.1">LCD 16*2</text>
<text x="133.9" y="51.7">R4</text>
<text x="138.6" y="51.7">1K</text>
<text x="146.5" y="53.3">Q1</text>
<text x="185.8" y="53.3">GSM MODEM</text>
<text x="75.6" y="54.9">J5</text>
<text x="86.6" y="58">CON9</text>
<text x="146.5" y="54.9">BC547</text>
<text x="6.4" y="61.1">PORT1</text>
<text x="193.7" y="65.9">J6</text>
<text x="15.7" y="67.5">R5</text>
<text x="15.7" y="70.6">1K</text>
<text x="152.8" y="70.6">1N4007</text>
<text x="154.3" y="67.5">D1</text>
<text x="15.7" y="76.9">LD1</text>
<text x="55.1" y="75.4">ATMEGA32A</text>
<text x="75.6" y="72.1">CON7</text>
<text x="170.1" y="75.4">RELAY DPDT</text>
<text x="176.4" y="72.1">LS2</text>
<text x="15.7" y="80">LED</text>
<text x="148.1" y="78.5">R6</text>
<text x="152.8" y="78.5">1K</text>
<text x="160.7" y="80">Q2</text>
<text x="160.7" y="81.6">BC547</text>
<text x="187.5" y="78.5">GPS RECEIVER</text>
<text x="157.5" y="89.5">RF RECEIVER</text>
<text x="20.5" y="94.2">D2</text>
<text x="25.2" y="94.2">1N4007</text>
<text x="44.1" y="94.2">U3</text>
<text x="47.2" y="94.2">LM7805</text>
<text x="111.8" y="94.2">C7</text>
<text x="113.5" y="95.8">U4</text>
<text x="124.5" y="94.2">C8</text>
<text x="159.1" y="94.2">J7</text>
<text x="181.1" y="91.1">U2</text>
<text x="70.9" y="99">R7</text>
<text x="86.6" y="100.5">R8</text>
<text x="108.5" y="97" transform="rotate(-90 108.5 97)">100nF,50V</text>
<text x="130.6" y="97" transform="rotate(-90 130.6 97)">100nF,50V</text>
<text x="137.1" y="100.5">J8</text>
<text x="140.2" y="100.5">CON2</text>
<text x="4.7" y="104.7">J9</text>
<text x="70.9" y="102.1">1K</text>
<text x="86.6" y="102.1">10K</text>
<text x="97.7" y="103.6">R9</text>
<text x="97.7" y="106.8">10K</text>
<text x="4.7" y="113.1">PBT2</text>
<text x="25.2" y="108.4">C9</text>
<text x="36.2" y="108.4">C10</text>
<text x="37.8" y="111.5">0.1uF</text>
<text x="53.6" y="111.5">0.1uF</text>
<text x="58.3" y="108.4">C11</text>
<text x="63" y="108.4">C12</text>
<text x="70.9" y="108.4">LD2</text>
<text x="70.9" y="111.5">LED</text>
<text x="77.2" y="113.1">SW2</text>
<text x="86.6" y="108.4">C13</text>
<text x="118.1" y="108.4">L293D</text>
<text x="167" y="110">R10 47K</text>
<text x="34.5" y="117.5" transform="rotate(-90 34.5 117.5)">100uF-25V</text>
<text x="64.3" y="116.6" transform="rotate(-90 64.3 116.6)">10uF-25V</text>
<text x="86.6" y="114.7">0.1uF</text>
<text x="165.4" y="117.9">R11 3K9</text>
<text x="181" y="121.2">HT12D</text>
</g>
<g font-size="1.4" fill="#f00">
<text x="14.2" y="21.6">RST1</text>
<text x="66.2" y="27.9">ADC0</text>
<text x="66.2" y="29.5">ADC1</text>
<text x="66.2" y="31.1">ADC2</text>
<text x="66.2" y="35.8">ADC5</text>
<text x="66.2" y="34.2">ADC4</text>
<text x="66.2" y="32.7">ADC3</text>
<text x="66.2" y="38.9">ADC7</text>
<text x="66.2" y="37.3">ADC6</text>
<text x="80.3" y="40.6">PD7</text>
<text x="36.2" y="46.8">PB1</text>
<text x="36.2" y="45.2">PB0</text>
<text x="66.2" y="46.8">PC3</text>
<text x="66.2" y="43.7">SDA</text>
<text x="66.2" y="45.2">PC2</text>
<text x="66.2" y="42.1">SCL</text>
<text x="93" y="43.7">PB3</text>
<text x="93" y="42.1">PB2</text>
<text x="36.2" y="51.6">PB4</text>
<text x="36.2" y="53.1">PB5</text>
<text x="36.2" y="48.4">PB2</text>
<text x="36.2" y="50">PB3</text>
<text x="66.2" y="50">PC5</text>
<text x="66.2" y="48.4">PC4</text>
<text x="66.2" y="51.6">PC6</text>
<text x="66.2" y="53.1">PC7</text>
<text x="93" y="53.1">PB4</text>
<text x="126" y="53.1">PC1</text>
<text x="30" y="56.3">SCK</text>
<text x="36.2" y="54.7">PB6</text>
<text x="36.2" y="56.3">PB7</text>
<text x="66.2" y="59.4">TXD</text>
<text x="66.2" y="57.8">RXD</text>
<text x="93" y="56.3">PB6</text>
<text x="93" y="57.8">PB7</text>
<text x="93" y="54.7">PB5</text>
<text x="7.9" y="64.2">PC0</text>
<text x="34.7" y="62.6">RST1</text>
<text x="66.2" y="62.6">INT1</text>
<text x="66.2" y="64.3">PD4</text>
<text x="66.2" y="65.9">PD5</text>
<text x="66.2" y="61">INT0</text>
<text x="165.4" y="62.6">TXD</text>
<text x="66.2" y="68.8">PD7</text>
<text x="66.2" y="67.3">PD6</text>
<text x="165.4" y="67.3">RXD</text>
<text x="143.3" y="79.9">PC3</text>
<text x="195.3" y="94.1">PD4</text>
<text x="195.3" y="95.7">PD5</text>
<text x="104" y="101.9">PC4</text>
<text x="195.3" y="97.2">PD6</text>
<text x="195.3" y="98.8">PD7</text>
<text x="195.3" y="101.9">PD3</text>
<text x="88.2" y="106.7">INT0</text>
<text x="104" y="103.5">PC5</text>
<text x="105.6" y="110">EN</text>
</g>
<g font-size="1.4" fill="#004080">
<text x="53.7" y="29">(ADC0)PA0</text>
<text x="46.4" y="31.3" transform="rotate(-90 46.4 31.3)">AVCC</text>
<text x="51.1" y="30.4" transform="rotate(-90 51.1 30.4)">VCC</text>
<text x="53.7" y="30.6">(ADC1)PA1</text>
<text x="53.7" y="32.2">(ADC2)PA2</text>
<text x="53.7" y="33.8">(ADC3)PA3</text>
<text x="53.7" y="35.4">(ADC4)PA4</text>
<text x="43.3" y="36.9">XTAL1</text>
<text x="43.3" y="38.5">XTAL2</text>
<text x="53.7" y="36.9">(ADC5)PA5</text>
<text x="53.7" y="38.5">(ADC6)PA6</text>
<text x="53.7" y="40">(ADC7)PA7</text>
<text x="43.3" y="46.4">PB0</text>
<text x="43.3" y="47.9">PB1</text>
<text x="43.3" y="43.3">AREF</text>
<text x="54.4" y="44.8">(SDA)PC1</text>
<text x="54.5" y="46.4">(TCK)PC2</text>
<text x="54.6" y="43.3">(SCL)PC0</text>
<text x="58.1" y="47.9">PC3</text>
<text x="193" y="44.8">1</text>
<text x="193" y="46.4">2</text>
<text x="193" y="47.9">3</text>
<text x="43.3" y="49.5">(AIN0)PB2</text>
<text x="43.3" y="51.1">(AIN1)PB3</text>
<text x="43.3" y="52.7">PB4</text>
<text x="58.1" y="49.5">PC4</text>
<text x="58.1" y="51.1">PC5</text>
<text x="58.1" y="52.7">PC6</text>
<text x="193" y="49.5">4</text>
<text x="43.3" y="54.3">PB5</text>
<text x="43.3" y="55.8">PB6</text>
<text x="43.3" y="57.4">(SCK)PB7</text>
<text x="54.4" y="59">(RXD)PD0</text>
<text x="58.1" y="54.3">PC7</text>
<text x="43.3" y="63.7">RESET</text>
<text x="53.6" y="65.3">(OC1B)PD4</text>
<text x="54.4" y="62.1">(INT0)PD2</text>
<text x="54.4" y="63.7">(INT1)PD3</text>
<text x="54.5" y="60.5">(TXD)PD1</text>
<text x="44.8" y="71.7" transform="rotate(-90 44.8 71.7)">AGND</text>
<text x="46.4" y="71.7" transform="rotate(-90 46.4 71.7)">GND</text>
<text x="53.6" y="66.9">(OC1A)PD5</text>
<text x="54.3" y="68.4">(ICP1)PD6</text>
<text x="54.5" y="70">(OC2)PD7</text>
<text x="194.5" y="70">1</text>
<text x="194.5" y="71.5">2</text>
<text x="194.5" y="73.2">3</text>
<text x="194.5" y="74.8">4</text>
<text x="162.9" y="92.2" transform="rotate(-90 162.9 92.2)">1</text>
<text x="164.5" y="92.2" transform="rotate(-90 164.5 92.2)">2</text>
<text x="166" y="92.2" transform="rotate(-90 166 92.2)">3</text>
<text x="181.9" y="95.2">DIN</text>
<text x="188.1" y="95.2">D8</text>
<text x="43.3" y="96.8">VIN</text>
<text x="47.9" y="98.5" transform="rotate(-90 47.9 98.5)">GND</text>
<text x="49.1" y="96.8">VOUT</text>
<text x="181.9" y="98.4">A0</text>
<text x="181.9" y="99.9">A1</text>
<text x="181.9" y="101.5">A2</text>
<text x="186.5" y="96.5" transform="rotate(-90 186.5 96.5)">VDD</text>
<text x="187.4" y="98.4">D10</text>
<text x="187.4" y="99.9">D11</text>
<text x="188.1" y="96.8">D9</text>
<text x="114.2" y="103">1A</text>
<text x="114.2" y="104.6">2A</text>
<text x="114.2" y="106.3">3A</text>
<text x="114.2" y="107.8">4A</text>
<text x="118.8" y="102" transform="rotate(-90 118.8 102)">VCC1</text>
<text x="122" y="102" transform="rotate(-90 122 102)">VCC2</text>
<text x="123.5" y="103">1Y</text>
<text x="123.5" y="104.6">2Y</text>
<text x="123.5" y="106.3">3Y</text>
<text x="123.5" y="107.8">4Y</text>
<text x="181.9" y="103">A3</text>
<text x="181.9" y="104.6">A4</text>
<text x="181.9" y="106.3">A5</text>
<text x="181.9" y="107.8">A6</text>
<text x="188" y="103">VT</text>
<text x="114.2" y="110.9">1/2EN</text>
<text x="114.2" y="112.5">3/4EN</text>
<text x="181.9" y="109.4">A7</text>
<text x="181.9" y="112.5">OSC1</text>
<text x="120.4" y="114.2" transform="rotate(-90 120.4 114.2)">GND</text>
<text x="122" y="114.2" transform="rotate(-90 122 114.2)">GND</text>
<text x="123.5" y="114.2" transform="rotate(-90 123.5 114.2)">GND</text>
<text x="125.1" y="114.2" transform="rotate(-90 125.1 114.2)">GND</text>
<text x="181.9" y="114.1">OSC2</text>
<text x="188.1" y="117.3" transform="rotate(-90 188.1 117.3)">GND</text>
</g>
<g font-size="1.1">
<text x="21.8" y="1.3">5</text>
<text x="62.1" y="1.3">4</text>
<text x="102.4" y="1.3">3</text>
<text x="142.7" y="1.3">2</text>
<text x="183" y="1.3">1</text>
<text x=".4" y="17.9">D</text>
<text x="203.6" y="17.9">D</text>
<text x=".4" y="48.6">C</text>
<text x="203.6" y="48.6">C</text>
<text x=".4" y="79.3">B</text>
<text x="203.6" y="79.3">B</text>
<text x=".4" y="110.1">A</text>
<text x="203.6" y="110.1">A</text>
<text x="21.8" y="125.7">5</text>
<text x="62.1" y="125.7">4</text>
<text x="102.4" y="125.7">3</text>
<text x="142.7" y="125.7">2</text>
<text x="183" y="125.7">1</text>
</g>
</svg>
